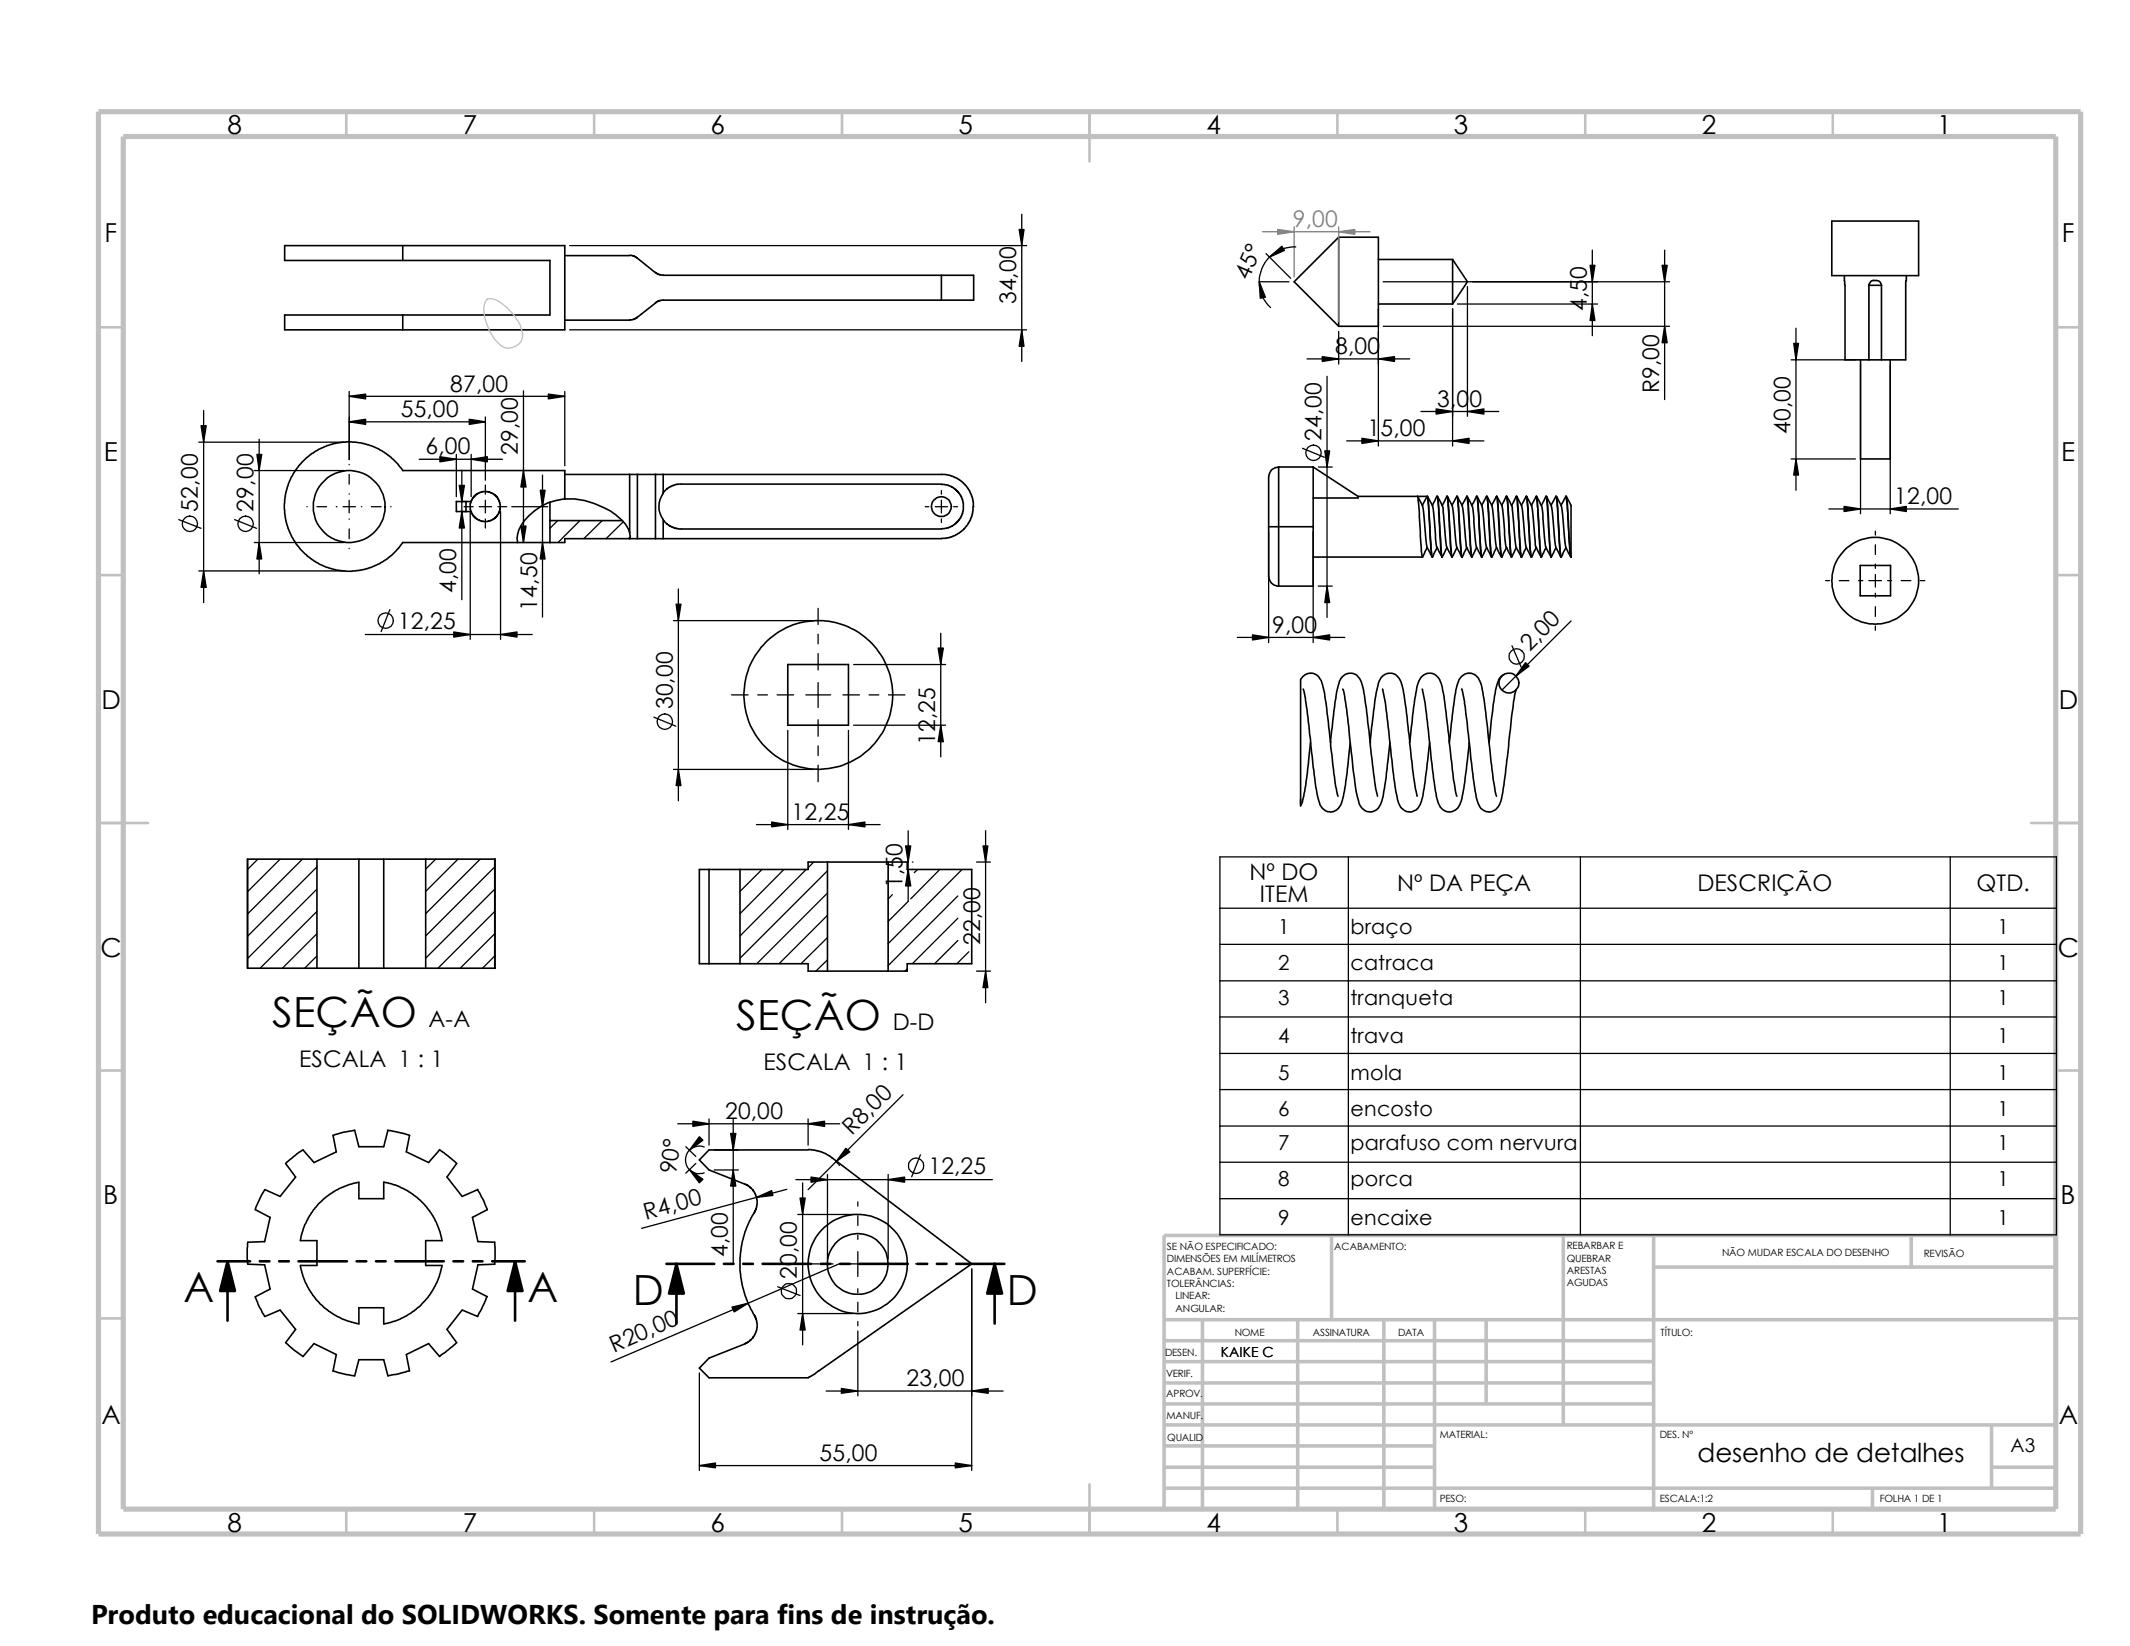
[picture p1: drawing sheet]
<svg xmlns="http://www.w3.org/2000/svg" width="279mm" height="216mm" viewBox="0 0 279 216" stroke-linecap="round" stroke-linejoin="round" font-family="sans-serif">
<g fill="none" stroke="#c0c0c0" stroke-width=".34">
<path d="M45.4 14.6v3.3M77.9 14.6v3.3M110.4 14.6v3.3M142.9 14.6v6.6M175.4 14.6v3.3M207.9 14.6v3.3M240.4 14.6v3.3M12.9 42.9h3.3M269.7 42.9h3.2M12.9 75.4h3.3M269.7 75.4h3.2M12.9 107.9h6.5"/>
<path d="M266.4 107.9h6.5M12.9 140.4h3.3M269.7 140.4h3.2M12.9 172.9h3.3M269.7 172.9h3.2M45.4 198v3.2M77.9 198v3.2M110.4 198v3.2M142.9 194.7v6.5M175.4 198v3.2M207.9 198v3.2M240.4 198v3.2"/>
</g>
<g fill="none" stroke="#c0c0c0" stroke-width=".47">
<path d="M152.7 173.1h117M152.7 178.6h64.2M152.7 175.9h64.2M157.7 173.1v24.9M170.2 173.1v24.9M174.7 162.1v11M181.5 173.1v24.9M188.2 173.1v24.9M194.9 173.1v11M205.1 162.1v24.8M216.9 162.1v35.9M216.9 166.2h52.8"/>
<path d="M250.7 162.1v4.1M269.7 162.1h-117v35.9M152.7 184.1h64.2M152.7 181.4h64.2M152.7 192.4h35.5M152.7 189.7h35.5M152.7 186.9h117M152.7 195.2h117M245.6 195.2v2.8M261.2 192.4h8.5M261.2 186.9v8.3"/>
</g>
<path d="M12.9 14.6h260v186.6h-260zM16.2 17.9h253.5v180.1h-253.5z" fill="none" stroke="#c0c0c0" stroke-width=".68" stroke-linecap="butt"/>
<g fill="none" stroke="#000" stroke-width=".17">
<path d="M74.7 32.2h60M134 28.1v19.3M165.2 37a4.5 4.5 0 0 0 1.5 3.3M165.2 37h3.9M166.1 33.3l3.2 3.2M170 32.4a4.6 4.6 0 0 0-4.8 4.6M181.4 37h37.6M191.2 39.9h18.3M192.5 37.6v17M208.9 32.8v11.2M218.4 32.8v19.6M26.1 58h19.1"/>
<path d="M26.7 53.8v25.2M34 57.6v17.7M45.8 51.4v8.9M45.8 55.3h17.9M45.8 52h28.3M59.9 59.6v5.6M61.8 59.6v5.6M63.7 54.7v8.3M68.7 51.3v19.9M74.1 51.4v9.7M74.7 43.3h60M170.9 58.8l2.8 1.2"/>
<path d="M171.4 47.1h13.5M174.1 49.4v31.6M175.6 43.5v4.3M176.7 57.8h17.9M180.8 40.5v18M181.4 42.8h37.6M186.4 54h10.2M190.5 40.5v18M234.9 47.2h8.5M235.6 43.1v21.2M244.1 47.8v19.6M247.9 47.8v19.6"/>
<path d="M23.5 68.2l2.9 1.1M26.1 74.9h19.1M30.8 68.2l2.9 1.1M33.4 61.7h11.8M33.4 71.2h11.8M40.3 66.5h.1M41.6 66.5h1.2M44.1 66.5h.1M45 66.5h1.6M45.8 60.9v.1M45.8 62.2v1.3M45.8 64.8h.1"/>
<path d="M45.8 65.6v1.7M45.8 68.1h.1M45.8 69.4v1.3M45.8 71.9v.1M47.4 66.5h.1M48.7 66.5h1.3M51.1 80l-1.1 2.8M51.3 66.5h.1M55 60.2h10.9M60.5 67.1h.7M60.5 65.8h.7M60.6 61.7v17"/>
<path d="M60.9 66.5h1.2M61.7 67.1v16.8M62.9 66.5h1.6M63.7 63.6v1.2M63.7 65.6v1.7M63.7 68.1v1.2M65.3 66.5h1.2M65.7 67.1v16.8M67.1 66.5h4.7M71.2 62.3v18.6M73.2 68.3l-1.1 1M76.1 68.3l-2.9 2.9"/>
<path d="M79 68.3l-2.4 2.4M81.8 68.4l-2.3 2.3M82.6 70.4l-.2 .3M89 77.3v27.7M107.3 79.8v2.1M121.4 66.5h.4M122.7 66.5h1.6M123.5 64.3v.5M123.5 65.6v1.7M123.5 68.1v.4M125.1 66.5h.5M166.4 69.7v14.6"/>
<path d="M172.3 69.7v14.6M172.9 76.9h1.9M172.9 61.3h1.9M234.9 60.2h8.5M239.5 76.2h.5M239.9 66.8h17M241.3 76.2h1.2M243.8 76.2h.5M245.2 76.2h1.6M246 69.7v.5M246 71.5v1.2M246 74v.5"/>
<path d="M246 75.4v1.6M246 77.8v.5M246 79.6v1.3M247.6 76.2h.5M249.4 76.2h1.3M251.9 76.2h.6M47.9 83.2h21.9M85.8 94.1l2.8 1.1M88.3 81.4h18.4M96 91.1h2.1M99.4 91.1h1.3M101.9 91.1h2.2"/>
<path d="M103.3 95.8v13M105.7 91.1h3.3M107.3 83.2v1.3M107.3 85.7v2.2M107.3 89.5v3.3M107.3 94.4v2.2M107.3 97.8v1.3M110.6 91.1h2.1M111.3 95.8v13M112 87.2h12M112 95.1h12M114 91.1h1.3"/>
<path d="M116.5 91.1h2.2M123.4 83.1v16.2M162.3 83.6h14.1M198.3 84.7l1.3 2.8M206.1 81.4l-9.1 9.1M246 82.1v.6M33.8 112.7l-1.3 1.3M36.7 112.7l-4.2 4.3M39.7 112.7l-7.2 7.2M41.6 113.7l-9.1 9.1M41.6 116.6l-9.1 9.1M41.6 119.5l-7.5 7.5"/>
<path d="M57.1 112.7l-1.3 1.3M60.1 112.7l-4.3 4.2M63 112.7l-7.2 7.1M64.9 113.7l-9.1 9.1M64.9 116.6l-9.1 9.1M64.9 119.5l-7.5 7.5M88.3 100.9h18.4M99.2 108.2h16.2M99.9 114l-2.8 2.9M102.8 114l-5.7 5.8M105.7 114l-8.6 8.8M106.7 113.1l-.7 .7"/>
<path d="M107.3 100.4v2.1M108.5 114.2l-11.4 11.5M108.5 117.1l-9.2 9.3M117.1 117.3l-.6 .6M119.1 109v9.2M119.2 118.2l-2.7 2.7M119.7 113.1h.1M119.7 114h.1M120.4 114l-.5 .5M123.3 114l-3.8 3.9M125.6 117.5l-9.1 9.2M126.2 114l-9.7 9.8"/>
<path d="M128.1 113.1h1.8M129.3 109v22.5M160 112.4h109.7v49.6h-109.7zM160 119.1h109.7M176.9 112.4v49.6M207.3 112.4v49.6M255.8 112.4v49.6M41.6 122.5l-4.6 4.5M41.6 125.4l-1.6 1.6M64.9 122.5l-4.5 4.5M64.9 125.4l-1.6 1.6M108.5 120.1l-6.3 6.3"/>
<path d="M108.5 123l-3.4 3.4M108.5 125.9l-1.5 1.5M119 127.1l-.3 .3M125.6 120.4l-5.9 6M125.6 123.4l-3 3M127.1 124.8l-1.6 1.6M128.1 127.4h1.8M160 123.9h109.7M160 128.7h109.7M160 133.4h109.7M160 138.2h109.7M88.9 147.4h21.3"/>
<path d="M90 150.4l1.3 1.3M91.3 152.6l-1.3 1.3M92.4 150.5a1.81 1.81 0 0 0-2.5 1.6 1.81 1.81 0 0 0 2.5 1.7M93 146.8v3.4M93.7 150.8h3.2M93.7 153.5h3.2M96.2 146.7v19M103.2 156l-19 5.1M104.4 154.7h25.8M104.6 159.3h7.2M105.3 155.2v21.2M106 146.8v3.4"/>
<path d="M108.5 154.1v11M109.6 152.3l.5 .6M112.5 157.6v.6M112.5 159.5v1.2M116.5 154.1v11M118.4 143.6l-12.4 12.4M120.7 151.5l-1.1 2.8M160 142.9h109.7M160 147.7h109.7M160 152.4h109.7M160 157.2h109.7M102 168.8l2.9 1.1"/>
<path d="M104.4 165.8h.5M104.6 172.3h7.2M106.2 165.8h1.2M108.7 165.8h.6M110.1 165.8l-30 12.8M110.9 165.8h3.2M112.5 162v.6M112.5 164.2v3.2M112.5 169v.5M112.5 170.8v1.3M112.5 173.4v.5M112.5 174.6v8.5"/>
<path d="M115.8 165.8h.5M117.6 165.8h1.2M120.1 165.8h.5M127.5 166.5v26.4M91.7 180.1v12.8M91.7 192.2h35.8M108.4 182.5h23.2"/>
<circle cx="172.3" cy="59.4" r="1.01"/>
<circle cx="24.9" cy="68.7" r="1.01"/>
<circle cx="32.2" cy="68.7" r="1.01"/>
<circle cx="50.6" cy="81.4" r="1.01"/>
<circle cx="87.2" cy="94.7" r="1.01"/>
<circle cx="198.9" cy="86.1" r="1.01"/>
<circle cx="120.2" cy="152.9" r="1"/>
<circle cx="103.5" cy="169.4" r="1"/>
</g>
<g fill="none" stroke="#000" stroke-width=".21">
<path d="M52.8 32.2h-15.5v2h15.5M52.8 32.2h21.3v11.1h-21.3M52.8 34.2h19.3v7.1h-19.3M52.8 32.2v2M74.1 33.5h8.5M82.6 33.5h.4l.5 .3 2.5 2M86 35.7l.4 .3 .6 .1h36.5M123.5 39.4h-36.8l-.7 .3-2.5 2-.6 .3h-8.8M123.5 36.1h4.2v3.3h-4.2M123.5 36.1v3.3M175.6 31.1v11.7M175.6 31.1h5.2v11.7h-5.2"/>
<path d="M175.6 31.1l-5.8 5.9 5.8 5.8M180.8 34h9.7M180.8 39.9h9.7M190.5 34v5.9M190.5 34l2 3-2 2.9M240.3 29h11.4v7.2h-11.4zM241.9 36.8l.1 .6v9.8h3.2M241.9 36.8h.1M241.9 36.2v.6M245.2 37.4a.82 .82 0 0 1 .9-.6 .64 .64 0 0 1 .7 .6M245.2 37.4v9.8M245.2 37.4h1.6"/>
<path d="M246.8 37.4v9.8M250.1 36.2l-.1 .8v10.2h-3.2M52.8 41.3h-15.5v2h15.5M52.8 41.3v2M244.1 47.2v13h3.8v-13M245.2 47.2h1.6M59.9 65.8h1.9l.3-.6 .5-.4 .6-.3h.7l.7 .2 .6 .5 .4 .8v.7l-.2 .7-.5 .6-.8 .4h-.7l-.5-.1-.5-.3-.3-.4-.3-.5h-1.9zM61.1 65.8v1.3M61.8 65.8l-.1 .3 .1 1M72.1 65.9v2.4M72.1 68.3h9.6M72.1 68.3v2.9"/>
<path d="M74.1 65.4v-3.7h-21.3l-.6-.8-.9-.9-1.6-1.1-.9-.4-1.1-.3-1-.2h-1.3l-1.7 .2-1.9 .7-1.1 .7-1.4 1.3-.8 1.2-.7 1.3-.4 1.5-.1 1.9 .1 1.1 .4 1.4 .5 1.2 1.1 1.5 .9 .9 1.5 1.1 1.5 .5 1.6 .4h1.2l1.2-.1 1.4-.4 1-.4 1.7-1.1 .8-.9 .6-.8h21.3v-.5h8.5M74.1 65.4a7.4 7.4 0 0 0-6 4.1l-.3 1.1 .1 .6M74.1 65.4a10.3 10.3 0 0 1 7.9 3.3l.6 1.1M74.1 62.2h8.5M82.6 70.7h1M82.6 62.2h1M82.6 69.8l.1 .6-.1 .3M82.6 62.2v7.6M83.6 62.2v8.5M83.6 62.2h2.4M83.6 70.7h2.4M86 70.7h1"/>
<path d="M86 62.2h1M86 62.2v8.5M87 62.2v2.5a3 3 0 0 0 0 3.5M87 62.2h37l.6 .2 1 .3 1 .9 .6 .7 .3 .7 .2 1.5M87 68.2v2.5M123.5 63.5l.8 .1 .6 .3 .5 .3 .6 .8 .4 1-.1 1.3-.5 .9-.9 .8-1 .3-34.9 .1-1.1-.4-.9-.8M123.5 63.5h-34.6l-1.1 .4-.8 .8M127.6 66.5v.8l-.3 .9-.9 1.2-1.2 .9-1.2 .3-37 .1M166.4 69.1h5.9M167.7 61.3a1.3 1.3 0 0 0-1.3 1.3v13a1.3 1.3 0 0 0 1.3 1.3M167.7 61.3v15.6M167.7 61.3h4.6"/>
<path d="M172.3 73.1h14.3M172.3 61.3v15.6h-4.6M172.3 61.3l5.8 3.8M178.1 65.1h9.1M178.1 65.1v.2h-5.8M185.9 65.1l.2 1.6 .3 5.6 .2 .8 .6-1.3M186 65.1a4.7 4.7 0 0 1 .8 2.9l.1 1.6a5.7 5.7 0 0 0 .9 3.4M186.6 66.3l.6-1.2 .1 .4 .4 7.1 .2 .5M187.2 65.1a4.5 4.5 0 0 1 .9 2.9l.2 2.1a3.9 3.9 0 0 0 .8 2.9M187.2 65.1l.2 1.2 .3 5.6 .2 1.2 .6-1.3M187.9 66.3l.6-1.2 .2 1.6 .2 4.2a5.8 5.8 0 0 0 .3 2.2M188.5 65.1h.1"/>
<path d="M188.6 65.1l.7 1.4 .2 3.1a5.4 5.4 0 0 0 1 3.4M188.6 65.1l.1 .8 .4 6.7 .1 .5 .6-1.3M189.2 66.3l.6-1.2 .1 .8 .3 5.5 .2 1.5 .1 .2M191.1 65.1l-.6 1.2M191.1 65.1l.1 .4 .4 7.1 .2 .5M191.1 65.1h.1M191.1 65.1a4.5 4.5 0 0 1 .9 2.9l.3 3.4a1.48 1.48 0 0 0 .4 1l.3 .6M191.1 71.8l-.6 1.3a57.1 57.1 0 0 1-.5-6.8l-.2-1.2a4.3 4.3 0 0 1 .9 2.9l.1 1.6a5.7 5.7 0 0 0 .9 3.4M191.1 65.1l.2 1.6 .3 5.6 .2 .8 .6-1.3M192.4 65.1l-.6 1.2M192.4 65.1l.2 1.6 .3 5.6 .2 .8M192.4 65.1h.1"/>
<path d="M192.4 65.1a4.8 4.8 0 0 1 .9 3.4l.1 1.1a5.4 5.4 0 0 0 1 3.4M192.4 65.1l.2 1.2 .3 5.1 .2 1.7 .6-1.3M193.1 66.3l.6-1.2 .2 1.2 .3 5.6 .1 1.1 .1 .1M194.4 66.3l.6-1.2 .2 .8 .3 5.5 .1 1.5 .1 .2M195 71.8l-.6 1.3-.6-7.6-.1-.4a4.3 4.3 0 0 1 .9 2.9l.1 1.6a5.7 5.7 0 0 0 .9 3.4M196.3 65.1l-.6 1.2M196.3 71.8l-.6 1.3-.2-.8-.3-5.6-.2-1.6a4.3 4.3 0 0 1 .9 2.9l.1 1.6a5.7 5.7 0 0 0 .9 3.4M196.3 65.1l.1 .4 .4 7.1 .2 .5M196.3 65.1h.1M196.3 65.1a4.5 4.5 0 0 1 .9 2.9l.1 1.1a8.9 8.9 0 0 0 .3 2.7l.6 1.2M196.3 65.1l.2 1.2 .3 5.6 .2 1.2 .6-1.3M197 66.3l.6-1.2 .2 1.6 .2 4.2a5.8 5.8 0 0 0 .3 2.2"/>
<path d="M197.6 65.1h.1M197.7 65.1l.3 .7a2.78 2.78 0 0 1 .5 1.8l.1 2a5.4 5.4 0 0 0 1 3.4M197.7 65.1l.1 .8 .4 6.7 .1 .5 .6-1.3M198.3 66.3l.6-1.2 .2 .8 .2 5.5 .2 1.5 .1 .2M200.2 65.1l-.6 1.2M200.2 65.1l.1 .4 .4 7.1 .2 .5M200.2 65.1h.1M200.2 65.1a4.5 4.5 0 0 1 .9 2.9l.3 3.6 .7 1.4M200.2 71.8l-.6 1.3-.2-.8-.3-6.8-.2-.4a4.3 4.3 0 0 1 .9 2.9l.1 1.6a5.7 5.7 0 0 0 .9 3.4M200.2 65.1l.2 1.6 .3 5.2 .2 1.2 .6-1.3M201.5 65.1l-.6 1.2M201.5 65.1l.2 1.6 .3 5.6 .2 .8"/>
<path d="M201.5 65.1h.1M201.5 65.1a4.1 4.1 0 0 1 .9 2.9l.1 1.6a5.4 5.4 0 0 0 1 3.4M201.5 65.1l.2 .8 .3 5.5 .2 1.7 .6-1.3M202.2 66.3l.6-1.2 .2 1.2 .3 5.6 .1 1.1 .1 .1M204.1 65.1l-.6 1.2M204.1 65.1l.1 .2 .1 1.4 .3 5.6 .2 .8 .6-1.3M204.1 65.1l.2 .8 .4 7 .1 .2M204.1 71.8l-.6 1.3-.6-7.6-.1-.4a4.3 4.3 0 0 1 .9 2.9l.1 1.6a5.7 5.7 0 0 0 .9 3.4M204.2 65.1a4.7 4.7 0 0 1 .8 2.9l.1 1.6a5.7 5.7 0 0 0 .9 3.4M205.4 65.1l-.6 1.2M205.4 65.1l.3 2.2 .2 5 .2 .8M205.4 65.1h.1"/>
<path d="M205.4 65.1a3.2 3.2 0 0 1 .7 2.6v5.4M205.4 65.1l.2 1.2 .3 5.6 .2 1.2M206.1 73.1h.1M244 74.2h4v3.9h-4zM103.3 87.2h8v7.9h-8zM170.9 90.4a59.1 59.1 0 0 1 1.1 8.3 37.8 37.8 0 0 0 1.1 6.8 1.52 1.52 0 0 0 1.7 .9 1.52 1.52 0 0 0 1.3-1.4 56.6 56.6 0 0 0 1-7.6M171.9 97.4v.3a49.6 49.6 0 0 1-1.1 7.7l-.2 .3v-.2M174.5 97.4l.1-1.1a43.9 43.9 0 0 1 1.1-6.9 1.49 1.49 0 0 1 1.5-1.1 1.49 1.49 0 0 1 1.4 1.3l.3 .9 .3 2.5 .6 5.5a43.4 43.4 0 0 0 .9 5.8v.1M176.1 90.4l.6 2.7 .4 4.4a61.4 61.4 0 0 0 1 7.3 1.68 1.68 0 0 0 1.9 1.7 2.11 2.11 0 0 0 1.4-1.8l.4-2.7 .5-4.6M179.7 97.4l.1-1.1a43.9 43.9 0 0 1 1.1-6.9 1.49 1.49 0 0 1 1.5-1.1 1.49 1.49 0 0 1 1.4 1.3l.1 .2a80.7 80.7 0 0 1 1.1 8.7l.4 3.4 .5 2.5M181.4 90.4a70.6 70.6 0 0 1 1.1 8.8l.5 4a7 7 0 0 0 .7 2.7 1.52 1.52 0 0 0 1.6 .5 1.52 1.52 0 0 0 1.1-1.2 46.6 46.6 0 0 0 1.1-7.1v-.7M184.9 97.4l.1-.7a48.7 48.7 0 0 1 1-7.1 1.5 1.5 0 0 1 1.3-1.3 1.5 1.5 0 0 1 1.5 .9l.3 .6a78.6 78.6 0 0 1 1.1 8v.7a37.3 37.3 0 0 0 .9 5.8v.1"/>
<path d="M186.6 90.4a69.4 69.4 0 0 1 1.1 9.3l.4 2.9a8.1 8.1 0 0 0 .8 3.3 1.52 1.52 0 0 0 1.6 .5 1.52 1.52 0 0 0 1.1-1.2 46.6 46.6 0 0 0 1.1-7.1v-.7M190.1 97.4l.1-.7a48.7 48.7 0 0 1 1-7.1 1.49 1.49 0 0 1 1.4-1.3 1.49 1.49 0 0 1 1.5 1.1l.1 .2a71.1 71.1 0 0 1 1.2 8.5l.1 .4a45.1 45.1 0 0 0 .8 5.9M191.7 90.4a17.8 17.8 0 0 1 .7 3.7l.4 3.8a67.8 67.8 0 0 0 1 7.2 1.5 1.5 0 0 0 1 1.3 1.5 1.5 0 0 0 1.5-.3l.5-.7a43.1 43.1 0 0 0 1-6.9l.5-4.6 .5-3.4M197.2 88.5a1.86 1.86 0 0 0-.9 1.4 60.3 60.3 0 0 0-.9 7.2l-.1 .3M32.5 112.7h.1M32.5 112.7v14.3M32.5 112.7h9.1M41.6 112.7h5.5M41.6 112.7v14.3M47.1 112.7v14.3M47.1 112.7h3.2M50.3 112.7h5.5"/>
<path d="M50.3 112.7v14.3M55.8 112.7v14.3M55.8 112.7h9.1M64.9 112.7v14.3M93 114v12.4M97.1 114v12.4M108.5 113.1h8M108.5 113.1h-2.5v.9h-14.3v12.4h14.3v1h2.5M108.5 113.1v14.3M116.5 113.1h2.5v.9h8.5v12.4h-8.5v1h-2.5M116.5 113.1v14.3M170.6 104.9v.6"/>
<path d="M175.5 104.4a33.6 33.6 0 0 1-.9-5.9l-.2-2.1a39.6 39.6 0 0 0-1.1-7.1 1.41 1.41 0 0 0-1.4-1 1.41 1.41 0 0 0-1.3 1.1v15.5M32.5 127h.1M32.5 127h9.1M41.6 127h5.5M47.1 127h3.2M50.3 127h5.5M55.8 127h9.1M108.5 127.4h8M50.8 148.3l2.3 .4 .6 .2-.4 2.2 2.9 1.4 1.5-1.7M50.9 148.3l-.6 2.1h-3.2l-.6-2.1-1.4 .2-1.4 .4 .4 2.2-2.9 1.4-1.4-1.7-.9 .6-1.4 1.2 1.3 1.8-2.1 2.5-1.9-.9-.2 .2-.5 1-.6 1.5 1.9 1-.7 3.2h-2.2l-.1 2.2 .1 .7 2.2 .1 .7 3.2-1.9 1 .4 1.1 .8 1.5M57.7 150.8l2.2 1.8-1.3 1.8 2 2.5 2.1-.9M62.7 156l.8 1.5 .4 1.2-1.9 1 .7 3.2h2.2v2.2v.7l-2.2 .1-.7 3.2 1.9 1"/>
<path d="M106 150.8h.8l.9 .2 1.1 .6 18.7 14.2-20.6 14.4-.9 .5h-13l-1.3-1.2 1.3-1.4 5-2 .8-.7 .5-1v-.8l-.1-.6-1.1-2.1-.8-2.5-.2-1.7v-1.8l.2-1.8 .4-1.6 .6-1.3 .9-1.6 .1-1.2-.2-.6-.3-.7-.6-.6-5.2-2-1.3-1.4 1.3-1.3h13M34.8 172.7l1.9-.9 2.1 2.6-1.3 1.7 1.1 1 1.2 .8 1.4-1.7 2.9 1.5-.4 2.1 1.7 .5 1.1 .2 .6-2.1h3.2l.6 2.1 1.3-.3 1.5-.4M58 162.7l-.3-1.1-.9-2.1-1.1-1.5-1.6-1.4-1.8-1-1.1-.4-.9-.1v2.1h-3.2v-2.1l-1.6 .4-1.1 .4-.8 .5-1.1 .8-1.4 1.5-.6 1-.5 1-.4 1.1-.2 .9h2.2v3.3h-2.2v.2l.6 2 .8 1.3 1.1 1.4 1.2 1.1 1.7 1 .9 .3 1.4 .4v-2.2h3.2v2.2h.1l2-.6 1.4-.8 1.1-.9 1.6-1.7 .8-1.5 .7-2.2h-2.2v-3.3h2.2M63.9 170.1l-1.2 2.6-2.1-.9-2 2.6 1.3 1.7-2.2 1.8-1.5-1.7-2.9 1.5 .4 2.1"/>
<circle cx="45.8" cy="66.4" r="4.7"/>
<circle cx="123.5" cy="66.5" r="1.3"/>
<circle cx="246" cy="76.2" r="5.7"/>
<circle cx="107.3" cy="91.2" r="9.8"/>
<circle cx="197.9" cy="89.6" r="1.3"/>
<circle cx="112.5" cy="165.8" r="6.5"/>
<circle cx="112.5" cy="165.8" r="4"/>
</g>
<path d="M63.9 39.2h.5a6 6 0 0 1 3.8 3.3 2.11 2.11 0 0 1-.1 2.6 1.96 1.96 0 0 1-2.4 .2 6.7 6.7 0 0 1-2.2-5l.1-.7z" fill="none" stroke="#c0c0c0" stroke-width=".17"/>
<g fill="#000" stroke="#000" stroke-width=".17">
<path d="M133.7 30.1h.6l-.3 2.1zM165.2 37l.8 2-.7 .1zM166.5 33.7l1.6-1.4 .4 .6zM208.6 34.8h.6l-.3 2.2zM208.9 39.9l.3 2.1h-.6zM218 34.8h.7l-.3 2.2zM26.4 55.8h.7l-.4 2.2zM45.8 55.3l2.2-.3v.7zM45.8 52l2.2-.3v.6zM61.6 55l2.1 .3-2.1 .4zM71.9 51.7l2.2 .3-2.2 .3zM134 43.3l.3 2.1h-.6z"/>
<path d="M173.4 46.8l2.2 .3-2.2 .3zM178.6 57.5l2.2 .3-2.2 .4zM180.8 47.1l2.1-.3v.6zM190.5 57.8l2.2-.3v.7zM188.4 53.6l2.1 .4-2.1 .3zM192.5 54l2.1-.4v.7zM218.4 42.8l.3 2.2h-.7zM235.3 45h.6l-.3 2.2zM26.7 74.9l.4 2.1h-.7zM34 71.2l.3 2.1h-.6zM33.7 59.6h.6l-.3 2.1zM57.7 59.9l2.2 .3-2.2 .4z"/>
<path d="M60.2 63.7h.7l-.3 2.1zM60.6 67.1l.3 2.2h-.7zM61.8 60.2l2.1-.3v.7zM68.3 69h.7l-.3 2.2zM68.7 61.7l.3 2.2h-.7zM70.9 64.3h.6l-.3 2.2zM71.2 71.2l.3 2.1h-.6zM174.1 76.9l.3 2.1h-.6zM173.8 59.1h.6l-.3 2.2zM235.6 60.2l.3 2.1h-.6zM241.9 66.4l2.2 .4-2.2 .3zM247.9 66.8l2.2-.4v.7z"/>
<path d="M59.5 82.9l2.2 .3-2.2 .4zM65.7 83.2l2.1-.3v.7zM88.7 79.2h.6l-.3 2.2zM123.1 85h.6l-.3 2.2zM123.4 95.1l.3 2.2h-.6zM164.3 83.3l2.1 .3-2.1 .3zM172.3 83.6l2.1-.3v.6zM200.1 86.9l.5 .5-1.8 1.3zM89 100.9l.3 2.1h-.6zM101.2 107.8l2.1 .4-2.1 .3zM111.3 108.2l2.2-.4v.7zM118.8 111h.7l-.4 2.1z"/>
<path d="M119.1 114l.4 2.2h-.7zM128.9 111h.7l-.3 2.1zM129.3 127.4l.3 2.1h-.7zM91.7 149.1l.5 .5-1.8 1.3zM90.4 153.4l1.8 1.3-.5 .5zM90.9 147.1l2.1 .3-2.1 .3zM95.8 148.7h.7l-.3 2.1zM96.2 153.5l.3 2.1h-.7zM99.2 157.1l2-.9 .2 .6zM104.9 157.1h.7l-.3 2.2zM106 147.4l2.2-.3v.6zM106.4 154.4l2.1 .3-2.1 .4z"/>
<path d="M111 150.6l.5 .5-1.8 1.3zM116.5 154.7l2.2-.3v.7zM96 171.4l2.1-.5-1.8 1.2zM105.3 172.3l.3 2.2h-.7zM91.7 192.2l2.2-.3v.6zM110.4 182.1l2.1 .4-2.1 .3zM125.3 191.9l2.2 .3-2.2 .3zM127.5 182.5l2.1-.4v.7z"/>
</g>
<path d="M29.8 165.4l1 3.9h-1.9zM67.6 165.4l.9 3.9h-1.9zM88.7 165.8l1 3.9h-1.9zM130.5 165.8l.9 3.9h-1.9z" fill="#000" stroke="#000" stroke-width=".34"/>
<g fill="none" stroke="#000" stroke-width=".34">
<path d="M28.5 165.4h4.3M29.8 165.4v7.8M34.1 165.4h1.2M36.6 165.4h1.3M39.2 165.4h6.3M46.8 165.4h1.2M49.3 165.4h1.3M51.9 165.4h6.3M59.5 165.4h1.2M62 165.4h1.3M64.6 165.4h4.2M67.6 165.4v7.8"/>
<path d="M87.4 165.8h6.3M88.7 165.8v7.8M95 165.8h1.2M97.5 165.8h1.3M100 165.8h6.4M107.7 165.8h1.2M110.2 165.8h1.3M112.7 165.8h6.4M120.4 165.8h1.2M122.9 165.8h1.3M125.4 165.8h6.3M130.5 165.8v7.8"/>
</g>
<path d="M165.6 30.4h14.1M169.8 29.8v6.5M175.6 29.8v12.4" fill="none" stroke="#808080" stroke-width=".17"/>
<g fill="#808080" stroke="#808080" stroke-width=".17">
<path d="M175.6 30.4l2.1-.3v.6z"/>
<path d="M167.6 30.1l2.2 .3-2.2 .3z"/>
</g>
<path d="M11.9 209.2h115.1v6.7h-115.1z" fill="#fff"/>
<g font-size="5.5">
<text x="35.7" y="134.7">SEÇÃO</text>
<text x="96.6" y="135.1">SEÇÃO</text>
<text x="24.1" y="170.8">A</text>
<text x="69.2" y="170.8">A</text>
<text x="83" y="171.2">D</text>
<text x="132.1" y="171.2">D</text>
</g>
<text font-size="3.6" x="11.9" y="213">Produto educacional do SOLIDWORKS. Somente para fins de instrução.</text>
<g font-size="3.4">
<text x="29.8" y="17.6">8</text>
<text x="60.7" y="17.6">7</text>
<text x="93.2" y="17.6">6</text>
<text x="125.7" y="17.6">5</text>
<text x="158.2" y="17.6">4</text>
<text x="190.7" y="17.6">3</text>
<text x="223.2" y="17.6">2</text>
<text x="254.1" y="17.6">1</text>
<text x="13.7" y="31.7">F</text>
<text x="270.5" y="31.7">F</text>
<text x="13.6" y="60.5">E</text>
<text x="270.4" y="60.5">E</text>
<text x="13.3" y="93">D</text>
<text x="270" y="93">D</text>
<text x="13.2" y="125.5">C</text>
<text x="269.9" y="125.5">C</text>
<text x="13.5" y="158">B</text>
<text x="270.3" y="158">B</text>
<text x="13.3" y="186.8">A</text>
<text x="222.7" y="191.8">desenho de detalhes</text>
<text x="270" y="186.8">A</text>
<text x="29.8" y="200.9">8</text>
<text x="60.7" y="200.9">7</text>
<text x="93.2" y="200.9">6</text>
<text x="125.7" y="200.9">5</text>
<text x="158.2" y="200.9">4</text>
<text x="190.7" y="200.9">3</text>
<text x="223.2" y="200.9">2</text>
<text x="254.1" y="200.9">1</text>
</g>
<text font-size="3" fill="#808080" x="169.6" y="29.8">9,00</text>
<g font-size="3">
<text x="133.3" y="39.9" transform="rotate(-90 133.3 39.9)">34,00</text>
<text x="163.8" y="36.8" transform="rotate(-66 163.8 36.8)">45°</text>
<text x="208.2" y="40.8" transform="rotate(-90 208.2 40.8)">4,50</text>
<text x="175.1" y="46.4">8,00</text>
<text x="59" y="51.4">87,00</text>
<text x="188.5" y="53.3">3,00</text>
<text x="217.6" y="51.6" transform="rotate(-90 217.6 51.6)">R9,00</text>
<text x="52.6" y="54.7">55,00</text>
<text x="55.8" y="59.6">6,00</text>
<text x="67.9" y="59.7" transform="rotate(-90 67.9 59.7)">29,00</text>
<text x="173.4" y="57.8" transform="rotate(-90 173.4 57.8)">24,00</text>
<text x="179.4" y="57.2">15,00</text>
<text x="234.9" y="57" transform="rotate(-90 234.9 57)">40,00</text>
<text x="26" y="67.1" transform="rotate(-90 26 67.1)">52,00</text>
<text x="33.3" y="67.1" transform="rotate(-90 33.3 67.1)">29,00</text>
<text x="248.5" y="66.1">12,00</text>
<text x="59.9" y="77.8" transform="rotate(-90 59.9 77.8)">4,00</text>
<text x="52.2" y="82.6">12,25</text>
<text x="70.4" y="80.1" transform="rotate(-90 70.4 80.1)">14,50</text>
<text x="166.9" y="83">9,00</text>
<text x="200.7" y="85.5" transform="rotate(-45 200.7 85.5)">2,00</text>
<text x="88.3" y="93" transform="rotate(-90 88.3 93)">30,00</text>
<text x="122.7" y="97.7" transform="rotate(-90 122.7 97.7)">12,25</text>
<text x="103.8" y="107.5">12,25</text>
<text x="118.4" y="116.5" transform="rotate(-90 118.4 116.5)">1,50</text>
<text x="163.9" y="115.4">Nº DO</text>
<text x="165.3" y="118.4">ITEM</text>
<text x="183.3" y="116.9">Nº DA PEÇA</text>
<text x="222.7" y="116.9">DESCRIÇÃO</text>
<text x="259.3" y="116.9">QTD.</text>
<text x="128.6" y="124" transform="rotate(-90 128.6 124)">22,00</text>
<text x="56.2" y="134.7">A-A</text>
<text x="117.1" y="135">D-D</text>
<text x="39.2" y="140">ESCALA 1 : 1</text>
<text x="100.2" y="140.4">ESCALA 1 : 1</text>
<text x="95.1" y="146.8">20,00</text>
<text x="111.7" y="149" transform="rotate(-45 111.7 149)">R8,00</text>
<text x="88.7" y="154.1" transform="rotate(-83 88.7 154.1)">90°</text>
<text x="121.8" y="154.1">12,25</text>
<text x="84.7" y="160" transform="rotate(-15 84.7 160)">R4,00</text>
<text x="95.5" y="164.9" transform="rotate(-90 95.5 164.9)">4,00</text>
<text x="104.5" y="167.7" transform="rotate(-90 104.5 167.7)">20,00</text>
<text x="80.5" y="177.4" transform="rotate(-23 80.5 177.4)">R20,00</text>
<text x="118.9" y="181.8">23,00</text>
<text x="107.5" y="191.6">55,00</text>
</g>
<g font-size="2.7">
<text x="167.7" y="122.6">1</text>
<text x="177.2" y="122.6">braço</text>
<text x="262" y="122.6">1</text>
<text x="167.7" y="127.3">2</text>
<text x="167.7" y="131.8">3</text>
<text x="177.2" y="127.3">catraca</text>
<text x="177.2" y="131.8">tranqueta</text>
<text x="262" y="127.3">1</text>
<text x="262" y="131.8">1</text>
<text x="167.7" y="136.8">4</text>
<text x="177.2" y="136.8">trava</text>
<text x="262" y="136.8">1</text>
<text x="167.7" y="141.6">5</text>
<text x="177.2" y="141.6">mola</text>
<text x="262" y="141.6">1</text>
<text x="167.7" y="146.3">6</text>
<text x="177.2" y="146.3">encosto</text>
<text x="262" y="146.3">1</text>
<text x="167.7" y="150.8">7</text>
<text x="167.7" y="155.6">8</text>
<text x="177.2" y="150.8">parafuso com nervura</text>
<text x="177.2" y="155.6">porca</text>
<text x="262" y="150.8">1</text>
<text x="262" y="155.6">1</text>
<text x="167.7" y="160.7">9</text>
<text x="177.2" y="160.7">encaixe</text>
<text x="262" y="160.7">1</text>
</g>
<text font-size="2.5" x="263.7" y="190.5">A3</text>
<text font-size="1.8" x="160.1" y="178.1">KAIKE C</text>
<g font-size="1.3">
<text x="153.1" y="167.2">ACABAM. SUPERFÍCIE:</text>
<text x="153.1" y="163.9">SE NÃO ESPECIFICADO:</text>
<text x="153.1" y="165.5">DIMENSÕES EM MILÍMETROS</text>
<text x="175" y="163.9">ACABAMENTO:</text>
<text x="205.5" y="163.9">REBARBAR E</text>
<text x="205.5" y="165.5">QUEBRAR</text>
<text x="205.5" y="167.1">ARESTAS</text>
<text x="225.9" y="164.8">NÃO MUDAR ESCALA DO DESENHO</text>
<text x="252.3" y="164.9">REVISÃO</text>
<text x="153.1" y="168.8">TOLERÂNCIAS:</text>
<text x="154.2" y="170.4">LINEAR:</text>
<text x="154.2" y="172">ANGULAR:</text>
<text x="205.5" y="168.7">AGUDAS</text>
<text x="152.8" y="177.9">DESEN.</text>
<text x="162" y="175.2">NOME</text>
<text x="172.2" y="175.2">ASSINATURA</text>
<text x="183.4" y="175.2">DATA</text>
<text x="217.8" y="175.2">TÍTULO:</text>
<text x="152.9" y="180.6">VERIF.</text>
<text x="152.9" y="183.3">APROV.</text>
<text x="153" y="186.1">MANUF.</text>
<text x="153.1" y="189">QUALID</text>
<text x="188.8" y="188.6">MATERIAL:</text>
<text x="217.7" y="188.6">DES. Nº</text>
<text x="188.8" y="197">PESO:</text>
<text x="217.7" y="197.1">ESCALA:1:2</text>
<text x="246.6" y="197.1">FOLHA 1 DE 1</text>
</g>
</svg>
